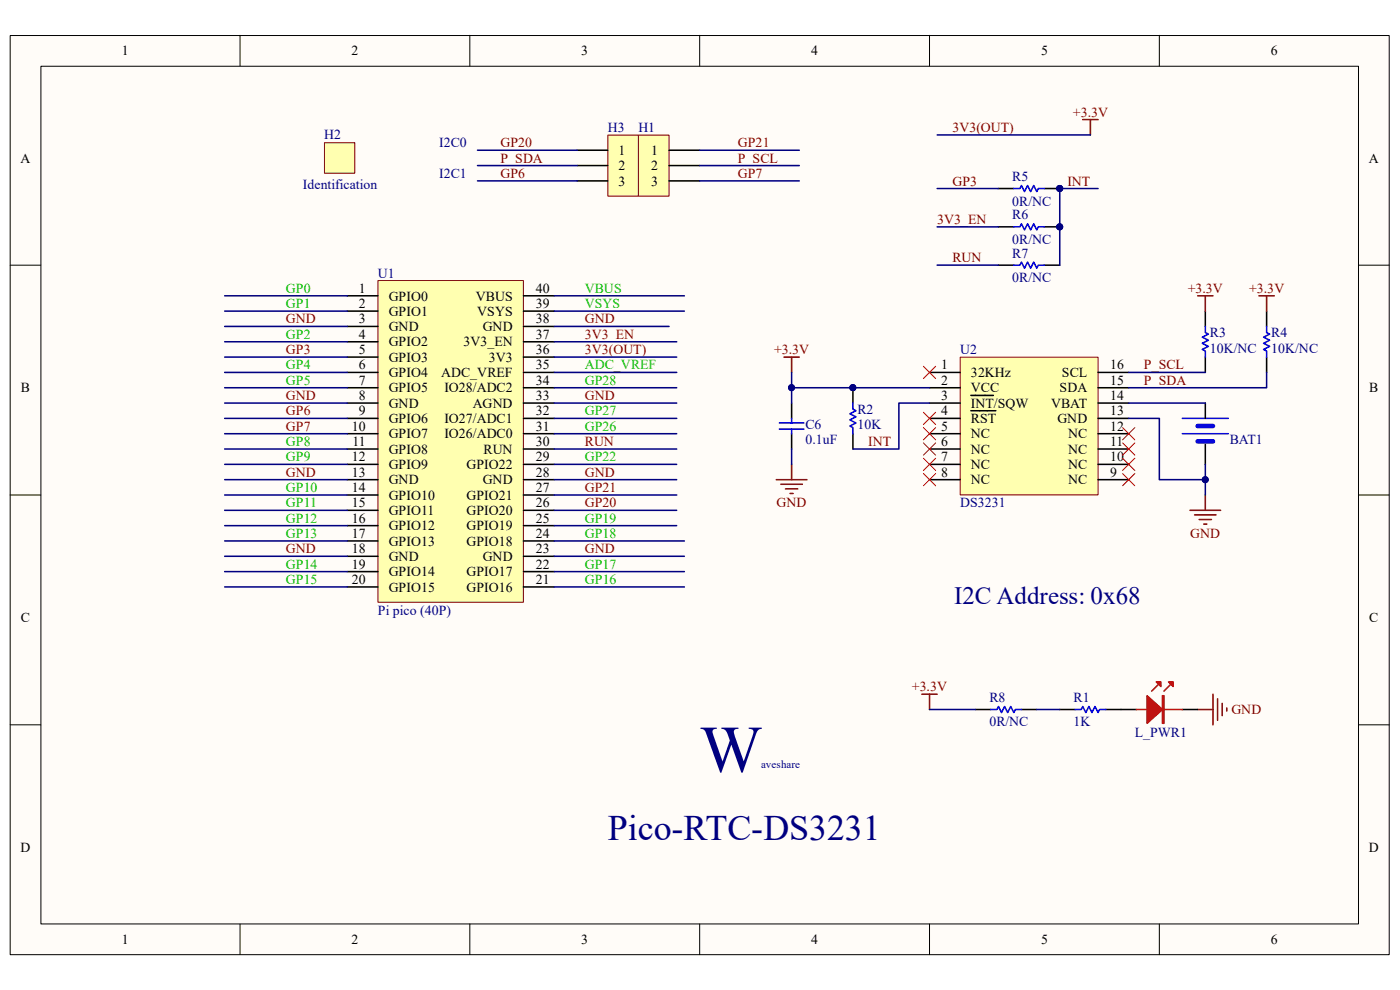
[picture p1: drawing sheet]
<svg xmlns="http://www.w3.org/2000/svg" width="297mm" height="210mm" viewBox="0 0 297 210" stroke-linecap="round" stroke-linejoin="round" font-family="sans-serif">
<path d="M2.2 7.6h292.5v194.9h-292.5z" fill="#fffcf8"/>
<path d="M2.2 7.5h292.5v195h-292.5z" fill="none" stroke="#000" stroke-width=".21"/>
<path d="M8.7 14.1h279.5v181.9h-279.5z" fill="#fffcf8"/>
<g fill="none" stroke="#000" stroke-width=".21">
<path d="M8.7 14.1h279.5v181.9h-279.5zM50.9 7.5v6.5M99.7 7.5v6.5M148.4 7.5v6.5M197.2 7.5v6.5M246 7.5v6.5M2.2 56.3h6.5M288.2 56.3h6.5M2.2 105h6.5M288.2 105h6.5M2.2 153.8h6.5M288.2 153.8h6.5"/>
<path d="M50.9 196v6.5M99.7 196v6.5M148.4 196v6.5M197.2 196v6.5M246 196v6.5"/>
</g>
<path d="M203.8 75.8h29.2v29.2h-29.2z" fill="#ffffb0"/>
<path d="M203.7 75.8h29.3v29.2h-29.3z" fill="none" stroke="#800000" stroke-width=".21"/>
<g fill="none" stroke="#000" stroke-width=".33">
<path d="M197.2 79h6.5M233 79h6.5M167.9 85.5v3.3M167.9 92v3.3M197.2 82.3h6.5M197.2 85.5h6.5M197.2 88.8h6.5M197.2 92h6.5M197.2 95.3h6.5M197.2 98.5h6.5M206 83.9h4.8M206 87.1h5.3"/>
<path d="M233 82.3h6.5M233 85.5h6.5M233 88.8h6.5M233 92h6.5M233 95.3h6.5M233 98.5h6.5M255.7 85.5v3.3M255.7 94.3v4.2M197.2 101.8h6.5M233 101.8h6.5"/>
</g>
<g fill="none" stroke="#f00" stroke-width=".21">
<path d="M195.9 77.7l2.6 2.6M198.5 77.7l-2.6 2.6M195.9 87.5l2.6 2.6M195.9 90.7l2.6 2.6M195.9 94l2.6 2.6M195.9 97.2l2.6 2.6M198.5 87.5l-2.6 2.6M198.5 90.7l-2.6 2.6M198.5 94l-2.6 2.6M198.5 97.2l-2.6 2.6M238.2 97.2l2.6 2.6M238.2 94l2.6 2.6"/>
<path d="M238.2 90.7l2.6 2.6M240.8 97.2l-2.6 2.6M240.8 94l-2.6 2.6M240.8 90.7l-2.6 2.6M195.9 100.5l2.6 2.6M198.5 100.5l-2.6 2.6M238.2 100.5l2.6 2.6M240.8 100.5l-2.6 2.6"/>
</g>
<g fill="none" stroke="#800000" stroke-width=".33">
<path d="M229.7 25.4h3.3M231.3 25.4v3.2M166.3 75.8h3.3M167.9 75.8v3.2M167.9 98.5v3.3M164.7 101.8h6.5M165.7 102.7h4.5M166.6 103.7h2.6M167.6 104.7h.7M252.5 108.3h6.5M253.4 109.2h4.6M254.4 110.2h2.6"/>
<path d="M255.4 111.2h.6M255.7 105v3.3"/>
</g>
<path d="M165.3 89.7h5.2M165.3 91h5.2M167.9 88.8v.9M167.9 91v1M250.8 88.8h9.8M250.8 92h9.8" fill="none" stroke="#00f" stroke-width=".33"/>
<path d="M254.1 90.4h3.2M254.1 93.6h3.2" fill="none" stroke="#00f" stroke-width=".98"/>
<path d="M80.2 59.6h30.8v68.2h-30.8z" fill="#ffffb0"/>
<path d="M80.2 59.5h30.8v68.3h-30.8z" fill="none" stroke="#800000" stroke-width=".21"/>
<g fill="none" stroke="#000" stroke-width=".33">
<path d="M73.7 62.8h6.5M73.7 66h6.5M73.7 69.3h6.5M73.7 72.5h6.5M73.7 75.8h6.5M73.7 79h6.5M111.1 62.8h6.5M111.1 66h6.5M111.1 69.3h6.5M111.1 72.5h6.5M111.1 75.8h6.5M111.1 79h6.5"/>
<path d="M73.7 82.3h6.5M73.7 85.5h6.5M73.7 88.8h6.5M73.7 92h6.5M73.7 95.3h6.5M73.7 98.5h6.5M111.1 82.3h6.5M111.1 85.5h6.5M111.1 88.8h6.5M111.1 92h6.5M111.1 95.3h6.5M111.1 98.5h6.5"/>
<path d="M73.7 101.8h6.5M73.7 105h6.5M73.7 108.3h6.5M73.7 111.5h6.5M73.7 114.8h6.5M73.7 118h6.5M111.1 101.8h6.5M111.1 105h6.5M111.1 108.3h6.5M111.1 111.5h6.5M111.1 114.8h6.5M111.1 118h6.5"/>
<path d="M73.7 121.3h6.5M73.7 124.5h6.5M111.1 121.3h6.5M111.1 124.5h6.5M237.8 150.5h3.3M250.8 150.5h3.3"/>
</g>
<path d="M254.1 150.5h3.2M257.3 147.3v6.5M258.3 148.2v4.6M259.3 149.2v2.6M260.3 150.2v.6" fill="none" stroke="#800000" stroke-width=".33"/>
<path d="M241.1 150.5h9.7M245.6 145.3l-1.3 1.3M248.2 145.3l-1.3 1.3" fill="none" stroke="#bf0000" stroke-width=".33"/>
<path d="M243.4 147.6l3.2 2.9-3.2 2.9z" fill="#bf0000"/>
<path d="M243.4 147.6l3.2 2.9-3.2 2.9zM246.6 147.6h.3v5.8h-.3zM246.8 147.6v5.8" fill="none" stroke="#bf0000" stroke-width=".33"/>
<path d="M247.9 144.7h1v.9z" fill="#bf0000"/>
<path d="M247.9 144.7h1v.9z" fill="none" stroke="#bf0000" stroke-width=".33"/>
<path d="M245.3 144.7h1v.9z" fill="#bf0000"/>
<path d="M245.3 144.7h1v.9z" fill="none" stroke="#bf0000" stroke-width=".33"/>
<g fill="none" stroke="#000" stroke-width=".33">
<path d="M211.8 40h3.3M221.6 40h3.2M211.8 48.1h3.3M211.8 56.3h3.3M221.6 48.1h3.2M221.6 56.3h3.2M255.7 66v3.3M255.7 75.8v3.2M268.7 66v3.3M268.7 75.8v3.2M180.9 82.3v3.2M180.9 92v3.3"/>
<path d="M206.9 150.5h3.3M216.7 150.5h3.3M224.8 150.5h3.3M234.6 150.5h3.2"/>
</g>
<path d="M215.1 40h1.3l.3-.7 .6 1.3 .7-1.3 .7 1.3 .6-1.3 .7 1.3 .3-.6h1.3M215.1 48.1h1.3l.3-.6 .6 1.3 .7-1.3 .7 1.3 .6-1.3 .7 1.3 .3-.7h1.3M215.1 56.3h1.3l.3-.7 .6 1.3 .7-1.3 .7 1.3 .6-1.3 .7 1.3 .3-.6h1.3M255.7 69.3v1.3l.7 .3-1.3 .6 1.3 .7-1.3 .6 1.3 .7-1.3 .6 .6 .4v1.3M268.7 69.3v1.3l.7 .3-1.3 .6 1.3 .7-1.3 .6 1.3 .7-1.3 .6 .6 .4v1.3M180.9 85.5v1.3l.7 .3-1.3 .7 1.3 .6-1.3 .7 1.3 .6-1.3 .7 .6 .3v1.3M210.2 150.5h1.3l.3-.6 .7 1.3 .6-1.3 .7 1.3 .6-1.3 .7 1.3 .3-.7h1.3M228.1 150.5h1.3l.3-.6 .7 1.3 .6-1.3 .7 1.3 .6-1.3 .7 1.3 .3-.7h1.3" fill="none" stroke="#00f" stroke-width=".33"/>
<path d="M254.1 62.8h3.2M255.7 62.8v3.2M267.1 62.8h3.2M268.7 62.8v3.2M195.6 147.3h3.2M197.2 147.3v3.2" fill="none" stroke="#800000" stroke-width=".33"/>
<g fill="#000080" stroke="#000080" stroke-width=".21">
<circle cx="180.9" cy="82.2" r=".63"/>
<circle cx="224.8" cy="40" r=".63"/>
<circle cx="224.8" cy="48.1" r=".63"/>
<circle cx="167.9" cy="82.2" r=".63"/>
<circle cx="255.7" cy="101.8" r=".63"/>
</g>
<g fill="none" stroke="#000080" stroke-width=".33">
<path d="M198.8 28.6h32.5M198.8 40h13M233 40h-8.2v16.3M198.8 48.1h13M198.8 56.3h13M47.7 79h26M47.7 75.8h26M47.7 72.5h26M47.7 69.3h26M47.7 66h26M47.7 62.8h26M117.6 79h26"/>
<path d="M117.6 75.8h26M117.6 72.5h26M117.6 69.3h24.3M117.6 66h27.6M117.6 62.8h27.6M167.9 79v6.5M239.5 79h16.2M268.7 79v3.3h-29.2M47.7 85.5h26M47.7 98.5h26M47.7 95.3h26M47.7 92h26"/>
<path d="M47.7 88.8h26M47.7 82.3h26M117.6 85.5h26M117.6 98.5h26M117.6 95.3h26M117.6 92h26M117.6 88.8h26M117.6 82.3h26M167.9 82.3h29.3M167.9 95.3v3.2M197.2 85.5h-6.5v9.8h-9.8M239.5 88.8h6.5v13h9.7v-3.3"/>
<path d="M239.5 85.5h16.2M47.7 118h26M47.7 114.8h26M47.7 111.5h26M47.7 108.3h26M47.7 105h26M47.7 101.8h26M117.6 118h27.6M117.6 114.8h27.6M117.6 111.5h26M117.6 108.3h26M117.6 105h26"/>
<path d="M117.6 101.8h26M255.7 101.8v3.2M47.7 124.5h26M47.7 121.3h26M117.6 124.5h27.6M117.6 121.3h27.6M197.2 150.5h9.7M220 150.5h4.8"/>
</g>
<path d="M68.9 30.3h6.4v6.4h-6.4z" fill="#ffffb0"/>
<path d="M68.8 30.3h6.5v6.4h-6.5z" fill="none" stroke="#800000" stroke-width=".21"/>
<path d="M135.5 28.7h6.4v12.9h-6.4z" fill="#ffffb0"/>
<path d="M135.5 28.7h6.4v12.9h-6.4z" fill="none" stroke="#800000" stroke-width=".21"/>
<path d="M141.9 31.9h6.5M141.9 35.1h6.5M141.9 38.4h6.5" fill="none" stroke="#000" stroke-width=".33"/>
<path d="M129 28.7h6.4v12.9h-6.4z" fill="#ffffb0"/>
<path d="M128.9 28.7h6.5v12.9h-6.5z" fill="none" stroke="#800000" stroke-width=".21"/>
<path d="M122.4 31.9h6.5M122.4 35.1h6.5M122.4 38.4h6.5" fill="none" stroke="#000" stroke-width=".33"/>
<path d="M101.3 35.1h21.1M101.3 31.9h21.1M101.3 38.4h21.1M148.4 35.1h21.2M148.4 31.9h21.2M148.4 38.4h21.2" fill="none" stroke="#000080" stroke-width=".33"/>
<text font-size="14.1" fill="#000080" x="148.4" y="163.7">W</text>
<text font-size="7.6" fill="#000080" x="128.9" y="178.1">Pico-RTC-DS3231</text>
<text font-size="5.3" fill="#000080" x="202.4" y="128.2">I2C Address: 0x68</text>
<g font-size="2.9">
<text x="25.8" y="11.7">1</text>
<text x="74.5" y="11.7">2</text>
<text x="123.3" y="11.7">3</text>
<text x="172.1" y="11.7">4</text>
<text x="220.9" y="11.7">5</text>
<text x="269.6" y="11.7">6</text>
<text x="4.4" y="34.5">A</text>
<text x="131.2" y="32.9">1</text>
<text x="138.2" y="32.9">1</text>
<text x="290.4" y="34.5">A</text>
<text x="131.2" y="36.1">2</text>
<text x="131.2" y="39.4">3</text>
<text x="138.2" y="36.1">2</text>
<text x="138.2" y="39.4">3</text>
<text x="76.1" y="62.1">1</text>
<text x="76.1" y="65.4">2</text>
<text x="82.5" y="63.8">GPIO0</text>
<text x="101" y="63.8">VBUS</text>
<text x="113.7" y="65.4">39</text>
<text x="113.7" y="62.1">40</text>
<text x="76.1" y="68.6">3</text>
<text x="76.1" y="71.9">4</text>
<text x="82.5" y="67">GPIO1</text>
<text x="82.5" y="70.2">GND</text>
<text x="101.3" y="67">VSYS</text>
<text x="102.4" y="70.2">GND</text>
<text x="113.7" y="71.9">37</text>
<text x="113.7" y="68.6">38</text>
<text x="76.1" y="75.1">5</text>
<text x="82.5" y="73.5">GPIO2</text>
<text x="82.5" y="76.8">GPIO3</text>
<text x="98.3" y="73.5">3V3_EN</text>
<text x="103.7" y="76.8">3V3</text>
<text x="113.7" y="75.1">36</text>
<text x="4.4" y="83.2">B</text>
<text x="76.1" y="78.4">6</text>
<text x="76.1" y="81.6">7</text>
<text x="82.5" y="80">GPIO4</text>
<text x="82.5" y="83.2">GPIO5</text>
<text x="93.6" y="80">ADC_VREF</text>
<text x="94.3" y="83.2">IO28/ADC2</text>
<text x="113.7" y="81.6">34</text>
<text x="113.7" y="78.4">35</text>
<text x="199.6" y="78.4">1</text>
<text x="199.6" y="81.6">2</text>
<text x="206" y="80">32KHz</text>
<text x="206" y="83.2">VCC</text>
<text x="224.8" y="83.2">SDA</text>
<text x="225.3" y="80">SCL</text>
<text x="235.5" y="81.6">15</text>
<text x="235.5" y="78.4">16</text>
<text x="290.5" y="83.2">B</text>
<text x="76.1" y="84.9">8</text>
<text x="76.1" y="88.1">9</text>
<text x="82.5" y="86.5">GND</text>
<text x="82.5" y="89.7">GPIO6</text>
<text x="94.3" y="89.7">IO27/ADC1</text>
<text x="100.3" y="86.5">AGND</text>
<text x="113.7" y="88.1">32</text>
<text x="113.7" y="84.9">33</text>
<text x="199.6" y="84.9">3</text>
<text x="199.6" y="88.1">4</text>
<text x="206" y="86.5">INT/SQW</text>
<text x="206" y="89.7">RST</text>
<text x="223" y="86.5">VBAT</text>
<text x="224.3" y="89.7">GND</text>
<text x="235.5" y="88.1">13</text>
<text x="235.5" y="84.9">14</text>
<text x="74.6" y="91.4">10</text>
<text x="74.8" y="94.6">11</text>
<text x="82.5" y="93">GPIO7</text>
<text x="94.3" y="93">IO26/ADC0</text>
<text x="113.7" y="94.6">30</text>
<text x="113.7" y="91.4">31</text>
<text x="199.6" y="91.4">5</text>
<text x="199.6" y="94.6">6</text>
<text x="206" y="93">NC</text>
<text x="226.6" y="93">NC</text>
<text x="235.5" y="94.6">11</text>
<text x="235.5" y="91.4">12</text>
<text x="74.6" y="97.9">12</text>
<text x="74.6" y="101.1">13</text>
<text x="82.5" y="96.3">GPIO8</text>
<text x="82.5" y="99.5">GPIO9</text>
<text x="99" y="99.5">GPIO22</text>
<text x="102.6" y="96.3">RUN</text>
<text x="113.7" y="101.1">28</text>
<text x="113.7" y="97.9">29</text>
<text x="199.6" y="97.9">7</text>
<text x="199.6" y="101.1">8</text>
<text x="206" y="96.3">NC</text>
<text x="206" y="99.5">NC</text>
<text x="226.6" y="99.5">NC</text>
<text x="226.6" y="96.3">NC</text>
<text x="235.5" y="101.1">9</text>
<text x="235.5" y="97.9">10</text>
<text x="74.6" y="104.4">14</text>
<text x="74.6" y="107.6">15</text>
<text x="82.5" y="102.7">GND</text>
<text x="82.5" y="106">GPIO10</text>
<text x="99" y="106">GPIO21</text>
<text x="102.4" y="102.7">GND</text>
<text x="113.7" y="107.6">26</text>
<text x="113.7" y="104.4">27</text>
<text x="206" y="102.7">NC</text>
<text x="226.6" y="102.7">NC</text>
<text x="74.6" y="110.9">16</text>
<text x="82.5" y="109.3">GPIO11</text>
<text x="82.5" y="112.5">GPIO12</text>
<text x="99" y="112.5">GPIO19</text>
<text x="99" y="109.3">GPIO20</text>
<text x="113.7" y="110.9">25</text>
<text x="74.6" y="114.1">17</text>
<text x="74.6" y="117.4">18</text>
<text x="82.5" y="115.7">GPIO13</text>
<text x="82.5" y="119">GND</text>
<text x="99" y="115.7">GPIO18</text>
<text x="102.4" y="119">GND</text>
<text x="113.7" y="117.4">23</text>
<text x="113.7" y="114.1">24</text>
<text x="74.6" y="120.6">19</text>
<text x="74.6" y="123.9">20</text>
<text x="82.5" y="122.3">GPIO14</text>
<text x="82.5" y="125.5">GPIO15</text>
<text x="99" y="125.5">GPIO16</text>
<text x="99" y="122.3">GPIO17</text>
<text x="113.7" y="123.9">21</text>
<text x="113.7" y="120.6">22</text>
<text x="4.4" y="132">C</text>
<text x="290.5" y="132">C</text>
<text x="4.4" y="180.8">D</text>
<text x="290.4" y="180.8">D</text>
<text x="25.8" y="200.3">1</text>
<text x="74.5" y="200.3">2</text>
<text x="123.3" y="200.3">3</text>
<text x="172.1" y="200.3">4</text>
<text x="220.9" y="200.3">5</text>
<text x="269.6" y="200.3">6</text>
</g>
<g font-size="2.9" fill="#000080">
<text x="68.8" y="29.6">H2</text>
<text x="128.9" y="28">H3</text>
<text x="135.4" y="28">H1</text>
<text x="93.2" y="31.2">I2C0</text>
<text x="64.3" y="40">Identification</text>
<text x="93.2" y="37.7">I2C1</text>
<text x="214.8" y="38.4">R5</text>
<text x="214.8" y="43.6">0R/NC</text>
<text x="214.8" y="46.5">R6</text>
<text x="214.8" y="51.7">0R/NC</text>
<text x="80.2" y="58.9">U1</text>
<text x="214.8" y="54.7">R7</text>
<text x="214.8" y="59.9">0R/NC</text>
<text x="256.7" y="71.5">R3</text>
<text x="269.7" y="71.5">R4</text>
<text x="203.7" y="75.1">U2</text>
<text x="256.7" y="74.8">10K/NC</text>
<text x="269.7" y="74.8">10K/NC</text>
<text x="181.9" y="87.8">R2</text>
<text x="170.9" y="91.1">C6</text>
<text x="170.9" y="94.3">0.1uF</text>
<text x="181.9" y="91.1">10K</text>
<text x="260.9" y="94.3">BAT1</text>
<text x="203.7" y="107.6">DS3231</text>
<text x="80.2" y="130.4">Pi pico (40P)</text>
<text x="209.9" y="148.9">R8</text>
<text x="227.8" y="148.9">R1</text>
<text x="209.9" y="154.1">0R/NC</text>
<text x="227.8" y="154.1">1K</text>
<text x="240.7" y="156.4">L_PWR1</text>
</g>
<g font-size="2.9" fill="#800000">
<text x="202.1" y="28">3V3(OUT)</text>
<text x="227.6" y="24.7">+3.3V</text>
<text x="106.2" y="34.5">P_SDA</text>
<text x="106.2" y="31.2">GP20</text>
<text x="156.5" y="31.2">GP21</text>
<text x="156.5" y="34.5">P_SCL</text>
<text x="106.2" y="37.7">GP6</text>
<text x="156.5" y="37.7">GP7</text>
<text x="202.1" y="39.4">GP3</text>
<text x="226.4" y="39.4">INT</text>
<text x="198.8" y="47.5">3V3_EN</text>
<text x="202.1" y="55.6">RUN</text>
<text x="252" y="62.1">+3.3V</text>
<text x="265" y="62.1">+3.3V</text>
<text x="60.7" y="68.6">GND</text>
<text x="124.1" y="68.6">GND</text>
<text x="124.1" y="71.9">3V3_EN</text>
<text x="60.7" y="75.1">GP3</text>
<text x="124.1" y="75.1">3V3(OUT)</text>
<text x="164.2" y="75.1">+3.3V</text>
<text x="242.7" y="78.4">P_SCL</text>
<text x="242.7" y="81.6">P_SDA</text>
<text x="60.7" y="84.9">GND</text>
<text x="60.7" y="88.1">GP6</text>
<text x="124.1" y="84.9">GND</text>
<text x="60.7" y="91.4">GP7</text>
<text x="124.1" y="94.6">RUN</text>
<text x="184.2" y="94.6">INT</text>
<text x="60.7" y="101.1">GND</text>
<text x="124.1" y="101.1">GND</text>
<text x="124.1" y="107.6">GP20</text>
<text x="124.1" y="104.4">GP21</text>
<text x="164.8" y="107.6">GND</text>
<text x="60.7" y="117.4">GND</text>
<text x="124.1" y="117.4">GND</text>
<text x="252.5" y="114.1">GND</text>
<text x="193.5" y="146.6">+3.3V</text>
<text x="261.2" y="151.5">GND</text>
</g>
<g font-size="2.9" fill="#00bf00">
<text x="60.7" y="62.1">GP0</text>
<text x="60.7" y="65.4">GP1</text>
<text x="124.1" y="62.1">VBUS</text>
<text x="124.1" y="65.4">VSYS</text>
<text x="60.7" y="71.9">GP2</text>
<text x="60.7" y="78.4">GP4</text>
<text x="60.7" y="81.6">GP5</text>
<text x="124.1" y="81.6">GP28</text>
<text x="124.1" y="78.4">ADC_VREF</text>
<text x="124.1" y="88.1">GP27</text>
<text x="60.7" y="94.6">GP8</text>
<text x="124.1" y="91.4">GP26</text>
<text x="60.7" y="97.9">GP9</text>
<text x="124.1" y="97.9">GP22</text>
<text x="60.7" y="104.4">GP10</text>
<text x="60.7" y="107.6">GP11</text>
<text x="60.7" y="110.9">GP12</text>
<text x="124.1" y="110.9">GP19</text>
<text x="60.7" y="114.1">GP13</text>
<text x="124.1" y="114.1">GP18</text>
<text x="60.7" y="120.6">GP14</text>
<text x="60.7" y="123.9">GP15</text>
<text x="124.1" y="120.6">GP17</text>
<text x="124.1" y="123.9">GP16</text>
</g>
<text font-size="2.3" fill="#000080" x="161.5" y="163">aveshare</text>
</svg>
